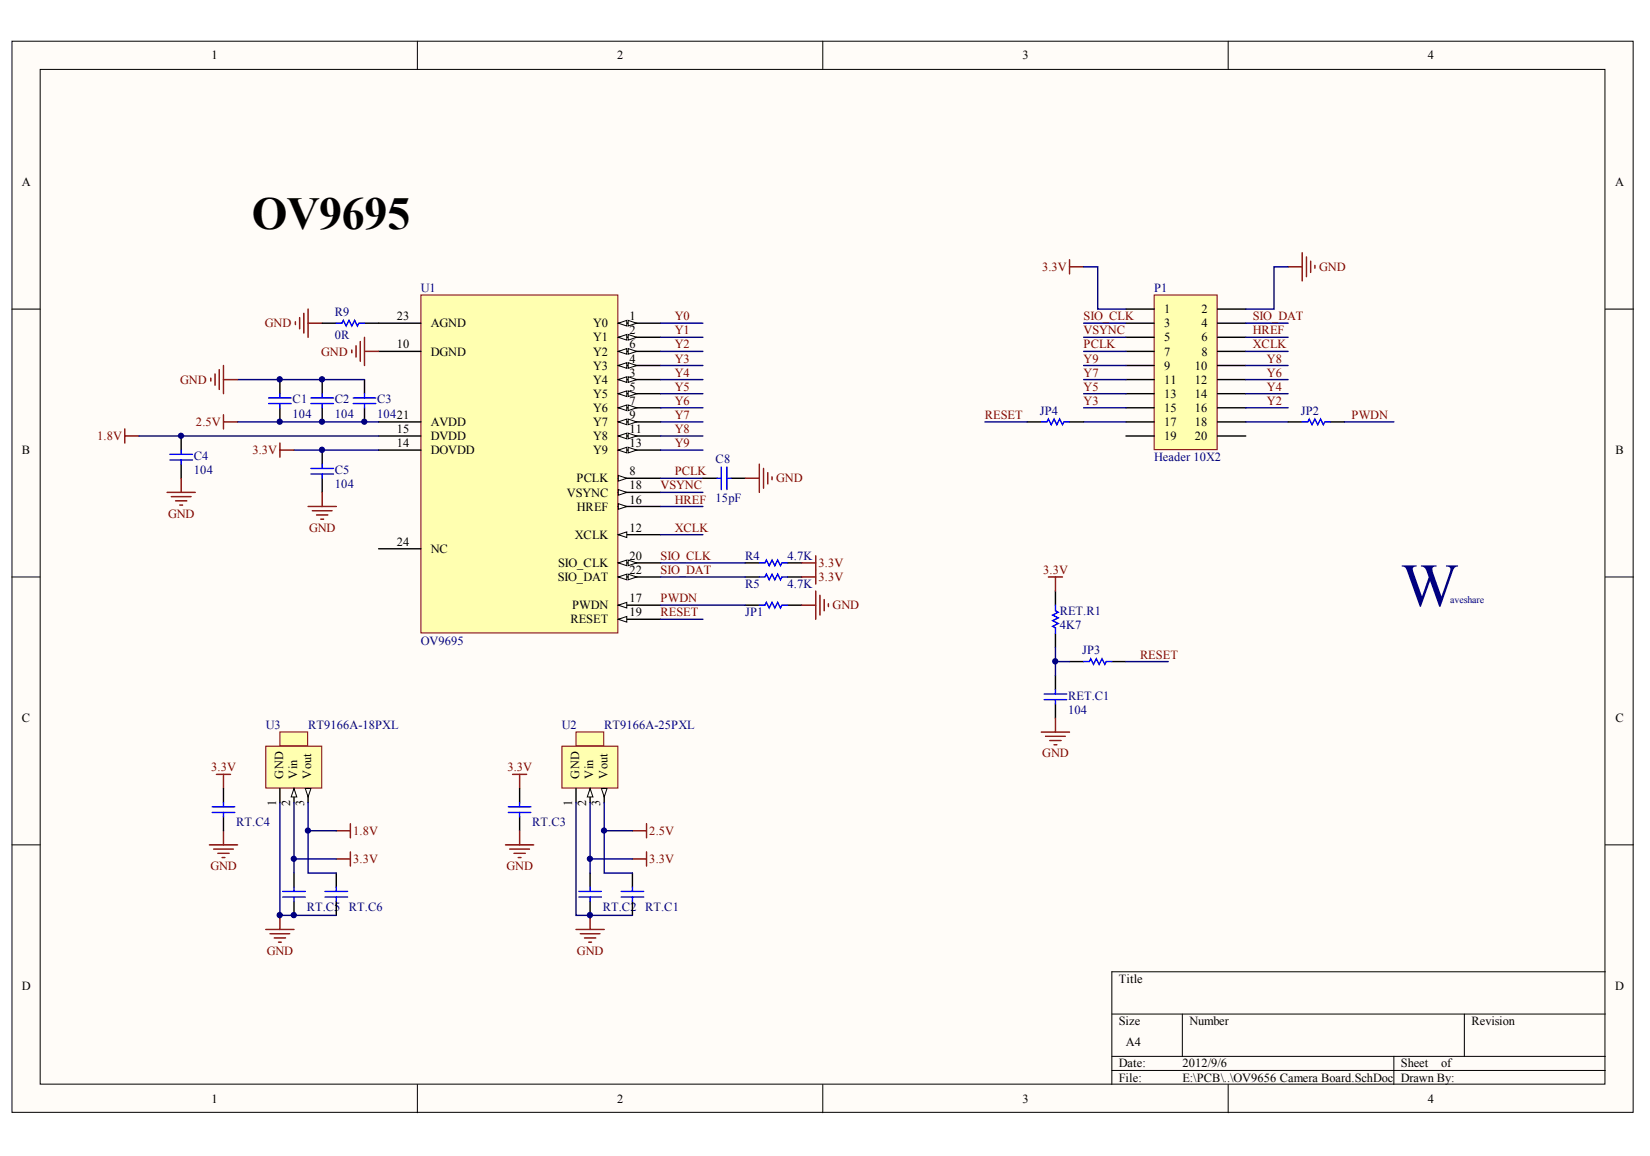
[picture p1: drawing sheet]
<svg xmlns="http://www.w3.org/2000/svg" width="291mm" height="204mm" viewBox="0 0 291 204" stroke-linecap="round" stroke-linejoin="round" font-family="sans-serif">
<g fill="#fffcf8" stroke="#000" stroke-width=".18">
<path d="M2.1 7.3h286v188.9h-286z"/>
<path d="M7.1 12.2h276v179h-276z"/>
</g>
<g fill="none" stroke="#000" stroke-width=".18">
<path d="M73.6 7.3v4.9M145.1 7.3v4.9M216.6 7.3v4.9M2.1 54.5h5M283.2 54.5h4.9M2.1 101.8h5M283.2 101.8h4.9M2.1 149h5M283.2 149h4.9M196.1 178.9h87.1M208.6 178.9v7.4M258.3 178.9v7.4"/>
<path d="M283.2 171.4h-87.1v19.9M73.6 191.3v5M145.1 191.3v5M196.1 186.3h87.1M196.1 188.8h87.1M216.6 191.3v5M245.9 186.3v5"/>
</g>
<path d="M74.2 52h34.8v59.6h-34.8z" fill="#ffffb0" stroke="#800000" stroke-width=".18"/>
<path d="M109.1 57h7.4" fill="none" stroke="#000" stroke-width=".25"/>
<g fill="#fffcf8" stroke="#000" stroke-width=".18">
<path d="M109.1 57l1.5-.5v1z"/>
<path d="M110.8 56.5l1.5 .5-1.5 .5z"/>
</g>
<path d="M109.1 59.5h7.4" fill="none" stroke="#000" stroke-width=".25"/>
<g fill="#fffcf8" stroke="#000" stroke-width=".18">
<path d="M109.1 59.5l1.5-.5v1z"/>
<path d="M110.8 59l1.5 .5-1.5 .5z"/>
</g>
<path d="M109.1 67h7.4" fill="none" stroke="#000" stroke-width=".25"/>
<g fill="#fffcf8" stroke="#000" stroke-width=".18">
<path d="M109.1 67l1.5-.5v1z"/>
<path d="M110.8 66.5l1.5 .5-1.5 .5z"/>
</g>
<path d="M109.1 64.5h7.4" fill="none" stroke="#000" stroke-width=".25"/>
<g fill="#fffcf8" stroke="#000" stroke-width=".18">
<path d="M109.1 64.5l1.5-.5v1z"/>
<path d="M110.8 64l1.5 .5-1.5 .5z"/>
</g>
<path d="M109.1 69.4h7.4" fill="none" stroke="#000" stroke-width=".25"/>
<g fill="#fffcf8" stroke="#000" stroke-width=".18">
<path d="M109.1 69.4l1.5-.5v1z"/>
<path d="M110.8 68.9l1.5 .5-1.5 .5z"/>
</g>
<path d="M109.1 62h7.4" fill="none" stroke="#000" stroke-width=".25"/>
<g fill="#fffcf8" stroke="#000" stroke-width=".18">
<path d="M109.1 62l1.5-.5v1z"/>
<path d="M110.8 61.5l1.5 .5-1.5 .5z"/>
</g>
<path d="M109.1 71.9h7.4" fill="none" stroke="#000" stroke-width=".25"/>
<g fill="#fffcf8" stroke="#000" stroke-width=".18">
<path d="M109.1 71.9l1.5-.5v1z"/>
<path d="M110.8 71.4l1.5 .5-1.5 .5z"/>
</g>
<path d="M109.1 84.4h7.4" fill="none" stroke="#000" stroke-width=".25"/>
<path d="M109.1 83.9l1.5 .5-1.5 .5z" fill="#fffcf8" stroke="#000" stroke-width=".18"/>
<path d="M109.1 74.4h7.4" fill="none" stroke="#000" stroke-width=".25"/>
<g fill="#fffcf8" stroke="#000" stroke-width=".18">
<path d="M109.1 74.4l1.5-.5v1z"/>
<path d="M110.8 73.9l1.5 .5-1.5 .5z"/>
</g>
<path d="M66.8 62h7.4M109.1 76.9h7.4" fill="none" stroke="#000" stroke-width=".25"/>
<g fill="#fffcf8" stroke="#000" stroke-width=".18">
<path d="M109.1 76.9l1.5-.5v1z"/>
<path d="M110.8 76.4l1.5 .5-1.5 .5z"/>
</g>
<path d="M109.1 94.3h7.4" fill="none" stroke="#000" stroke-width=".25"/>
<path d="M109.1 94.3l1.5-.5v1z" fill="#fffcf8" stroke="#000" stroke-width=".18"/>
<path d="M109.1 79.4h7.4" fill="none" stroke="#000" stroke-width=".25"/>
<g fill="#fffcf8" stroke="#000" stroke-width=".18">
<path d="M109.1 79.4l1.5-.5v1z"/>
<path d="M110.8 78.9l1.5 .5-1.5 .5z"/>
</g>
<path d="M66.8 79.4h7.4M66.8 76.9h7.4M109.1 89.3h7.4" fill="none" stroke="#000" stroke-width=".25"/>
<path d="M109.1 88.8l1.5 .5-1.5 .5z" fill="#fffcf8" stroke="#000" stroke-width=".18"/>
<path d="M109.1 106.7h7.4" fill="none" stroke="#000" stroke-width=".25"/>
<path d="M109.1 106.7l1.5-.4v.9z" fill="#fffcf8" stroke="#000" stroke-width=".18"/>
<path d="M109.1 86.9h7.4" fill="none" stroke="#000" stroke-width=".25"/>
<path d="M109.1 86.4l1.5 .5-1.5 .4z" fill="#fffcf8" stroke="#000" stroke-width=".18"/>
<path d="M109.1 109.2h7.4" fill="none" stroke="#000" stroke-width=".25"/>
<path d="M109.1 109.2l1.5-.5v1z" fill="#fffcf8" stroke="#000" stroke-width=".18"/>
<path d="M109.1 99.3h7.4" fill="none" stroke="#000" stroke-width=".25"/>
<g fill="#fffcf8" stroke="#000" stroke-width=".18">
<path d="M109.1 99.3l1.5-.5v1z"/>
<path d="M110.8 98.8l1.5 .5-1.5 .5z"/>
</g>
<path d="M66.8 74.4h7.4M109.1 101.8h7.4" fill="none" stroke="#000" stroke-width=".25"/>
<g fill="#fffcf8" stroke="#000" stroke-width=".18">
<path d="M109.1 101.8l1.5-.5v1z"/>
<path d="M110.8 101.3l1.5 .5-1.5 .5z"/>
</g>
<path d="M66.8 57h7.4M66.8 96.8h7.4" fill="none" stroke="#000" stroke-width=".25"/>
<path d="M203.6 52h11.1v27.3h-11.1z" fill="#ffffb0" stroke="#800000" stroke-width=".18"/>
<g fill="none" stroke="#000" stroke-width=".25">
<path d="M198.6 54.5h5M198.6 57h5M198.6 59.5h5M214.8 54.5h4.9M214.8 57h4.9M214.8 59.5h4.9M32 76.9v2.5M49.4 67v2.4M49.4 71.9v2.5M56.8 67v2.4M56.8 71.9v2.5M56.8 79.4v2.5"/>
<path d="M64.3 67v2.4M64.3 71.9v2.5M181.2 74.4h2.5M188.7 74.4h2.4M198.6 62h5M198.6 64.5h5M198.6 67h5M198.6 69.4h5M198.6 71.9h5M198.6 74.4h5M198.6 76.9h5M214.8 62h4.9"/>
<path d="M214.8 64.5h4.9M214.8 67h4.9M214.8 69.4h4.9M214.8 71.9h4.9M214.8 74.4h4.9M214.8 76.9h4.9M227.2 74.4h2.5M234.7 74.4h2.5M32 81.9v2.5M56.8 84.4v2.5M131.4 99.3h2.5M138.9 99.3h2.5"/>
<path d="M131.4 101.8h2.5M131.4 106.7h2.5M138.9 101.8h2.5M138.9 106.7h2.5M186.2 104.3v2.4M186.2 111.7v2.5M186.2 119.2v2.5M188.7 116.7h2.4M196.1 116.7h2.5M91.7 139.1v2.5M186.2 124.2v2.4M91.7 144.1v2.4"/>
<path d="M104.1 154v2.5M104.1 159v2.5M111.6 154v2.5M111.6 159v2.5"/>
</g>
<g fill="none" stroke="#000080" stroke-width=".25">
<path d="M116.5 57h7.5M116.5 59.5h7.5M191.1 47.1h2.5v7.4h5M191.1 57h7.5M191.1 59.5h7.5M219.7 57h7.5M219.7 59.5h7.5M227.2 47.1h-2.5v7.4h-5M24.5 76.9h42.3M41.9 67h22.4M41.9 74.4h24.9M51.9 79.4h14.9"/>
<path d="M116.5 62h7.5M116.5 64.5h7.5M116.5 67h7.5M116.5 69.4h7.5M116.5 71.9h7.5M116.5 74.4h7.5M116.5 76.9h7.5M116.5 79.4h7.5M173.7 74.4h7.5M191.1 62h7.5M191.1 64.5h7.5M191.1 67h7.5"/>
<path d="M191.1 69.4h7.5M191.1 71.9h7.5M191.1 74.4h7.5M219.7 62h7.5M219.7 64.5h7.5M219.7 67h7.5M219.7 69.4h7.5M219.7 71.9h7.5M219.7 74.4h7.5M237.2 74.4h8.7M116.5 84.4h7.5M116.5 86.9h7.5"/>
<path d="M116.5 89.3h7.5M116.5 94.3h7.5M116.5 99.3h14.9M116.5 109.2h7.5M116.5 101.8h14.9M116.5 106.7h14.9M186.2 114.2v5M186.2 116.7h2.5M198.6 116.7h7.5"/>
</g>
<g fill="none" stroke="#800000" stroke-width=".25">
<path d="M64.3 59.5v5M188.7 47.1h2.4M188.7 45.8v2.5M227.2 47.1h2.5M229.7 44.6v4.9M230.4 45.3v3.5M231.2 46.1v2M231.9 46.8v.5M22 75.7v2.4M22 76.9h2.5M39.4 73.2v2.5M39.4 74.4h2.5"/>
<path d="M49.4 78.1v2.5M49.4 79.4h2.5M62.1 61.7v.5M62.8 61v2M63.5 60.2v3.5M64.3 62h2.5M29.5 86.9h4.9M30.2 87.6h3.5M31 88.3h2M31.7 89.1h.5M32 84.4v2.5M54.3 89.3h5"/>
<path d="M55.1 90.1h3.5M55.8 90.8h2M56.6 91.6h.5M56.8 86.9v2.4M141.4 99.3h2.5M143.9 98v5M141.4 101.8h2.5M141.4 106.7h2.5M143.9 104.3v4.9M144.6 105v3.5M145.4 105.8v1.9M146.1 106.5v.5"/>
<path d="M184.9 101.8h2.5M186.2 101.8v2.5M90.4 136.6h2.5M91.7 136.6v2.5M183.7 129.1h5M184.4 129.9h3.5M185.2 130.6h2M185.9 131.4h.5M186.2 126.6v2.5M59.3 146.5h2.5M61.8 145.3v2.5M111.6 146.5h2.4"/>
<path d="M111.6 151.5h2.4M114 145.3v2.5M114 150.3v2.5"/>
</g>
<g fill="none" stroke="#00f" stroke-width=".25">
<path d="M32 79.4v.7M47.4 70.2h4M47.4 71.2h4M49.4 69.4v.8M49.4 71.2v.7M54.8 70.2h4M54.8 71.2h4M56.8 69.4v.8M56.8 71.2v.7M62.3 70.2h4M62.3 71.2h4M64.3 69.4v.8"/>
<path d="M64.3 71.2v.7M183.7 74.4h1l.2-.5 .5 1 .5-1 .5 1 .5-1 .5 1 .3-.5h1M229.7 74.4h1l.2-.5 .5 1 .5-1 .5 1 .5-1 .5 1 .3-.5h1M30 80.1h3.9M30 81.1h3.9M32 81.1v.8M54.8 82.6h4M54.8 83.6h4M56.8 81.9v.7M56.8 83.6v.8M133.9 99.3h1l.3-.5 .5 1 .5-1 .5 1 .5-1 .5 1 .2-.5h1M133.9 101.8h1l.3-.5 .5 1 .5-1 .5 1 .5-1 .5 1 .2-.5h1"/>
<path d="M133.9 106.7h1l.3-.4 .5 .9 .5-.9 .5 .9 .5-.9 .5 .9 .2-.5h1M186.2 106.7v1l.5 .3-1 .5 1 .5-1 .5 1 .5-1 .5 .5 .2v1M191.1 116.7h1l.3-.5 .5 1 .5-1 .5 1 .5-1 .5 1 .2-.5h1M184.2 122.4h4M184.2 123.4h4M186.2 121.7v.7M186.2 123.4v.8M89.7 143.3h3.9M89.7 142.3h3.9M91.7 141.6v.7M91.7 143.3v.8M102.1 158.2h4"/>
<path d="M102.1 157.2h4M104.1 156.5v.7M104.1 158.2v.8M109.6 158.2h3.9M109.6 157.2h3.9M111.6 156.5v.7M111.6 158.2v.8"/>
</g>
<path d="M99.1 131.6h9.9v7.4h-9.9z" fill="#ffffb0" stroke="#800000" stroke-width=".18"/>
<path d="M101.6 139.1v2.5M106.6 139.1v2.5" fill="none" stroke="#000" stroke-width=".25"/>
<path d="M106.1 139.1h1l-.5 1.5z" fill="#fffcf8" stroke="#000" stroke-width=".18"/>
<path d="M104.1 139.1v2.5" fill="none" stroke="#000" stroke-width=".25"/>
<path d="M104.1 139.1l.5 1.5h-1z" fill="#fffcf8" stroke="#000" stroke-width=".18"/>
<path d="M101.6 129.1h4.9v2.4h-4.9z" fill="#ffffb0" stroke="#800000" stroke-width=".18"/>
<path d="M101.6 141.6v19.9h10M104.1 141.6v9.9h7.5M104.1 151.5v2.5M106.6 141.6v4.9h5M106.6 146.5v7.5h5" fill="none" stroke="#000080" stroke-width=".25"/>
<path d="M39.4 139.1v2.5M39.4 144.1v2.4M51.9 154v2.5M51.9 159v2.5M59.3 154v2.5M59.3 159v2.5" fill="none" stroke="#000" stroke-width=".25"/>
<path d="M37.4 143.3h4M37.4 142.3h4M39.4 141.6v.7M39.4 143.3v.8M49.9 158.2h3.9M49.9 157.2h3.9M51.9 156.5v.7M51.9 158.2v.8M57.3 158.2h4M57.3 157.2h4M59.3 156.5v.7M59.3 158.2v.8" fill="none" stroke="#00f" stroke-width=".25"/>
<g fill="none" stroke="#800000" stroke-width=".25">
<path d="M38.2 136.6h2.5M39.4 136.6v2.5M36.9 149h5M37.7 149.8h3.5M38.4 150.5h2M39.2 151.3h.5M39.4 146.5v2.5M59.3 151.5h2.5M61.8 150.3v2.5M46.9 163.9h5M47.6 164.7h3.5M48.4 165.4h2"/>
<path d="M49.1 166.2h.5M49.4 161.5v2.4"/>
</g>
<path d="M46.9 131.6h9.9v7.4h-9.9z" fill="#ffffb0" stroke="#800000" stroke-width=".18"/>
<path d="M49.4 139.1v2.5M54.3 139.1v2.5" fill="none" stroke="#000" stroke-width=".25"/>
<path d="M53.8 139.1h1l-.5 1.5z" fill="#fffcf8" stroke="#000" stroke-width=".18"/>
<path d="M51.9 139.1v2.5" fill="none" stroke="#000" stroke-width=".25"/>
<path d="M51.9 139.1l.5 1.5h-1z" fill="#fffcf8" stroke="#000" stroke-width=".18"/>
<path d="M49.4 129.1h4.9v2.4h-4.9z" fill="#ffffb0" stroke="#800000" stroke-width=".18"/>
<path d="M49.4 141.6v19.9h9.9M51.9 141.6v9.9h7.4M51.9 151.5v2.5M54.3 141.6v4.9h5M54.3 146.5v7.5h5" fill="none" stroke="#000080" stroke-width=".25"/>
<g fill="none" stroke="#800000" stroke-width=".25">
<path d="M52.1 56.8v.5M52.9 56v2M53.6 55.3v3.4M54.3 54.5v5M54.3 57h2.5M37.2 66.7v.5M37.9 66v2M38.7 65.2v3.5M39.4 64.5v4.9M39.4 67h2.5M131.4 84.4h2.5M133.9 81.9v5"/>
<path d="M134.7 82.6v3.5M135.4 83.4v2M136.2 84.1v.5M89.2 149h4.9M89.9 149.8h3.5M90.7 150.5h1.9M91.4 151.3h.5M91.7 146.5v2.5M101.6 163.9h5M102.3 164.7h3.5M103.1 165.4h2M103.8 166.2h.5"/>
<path d="M104.1 161.5v2.4"/>
</g>
<path d="M56.8 57h2.5M64.3 57h2.5M124 84.4h2.5M129 84.4h2.4" fill="none" stroke="#000" stroke-width=".25"/>
<path d="M59.3 57h1l.3-.5 .5 1 .5-1 .5 1 .5-1 .4 1 .3-.5h1M126.5 84.4h.7M127.2 82.4v4M128.2 82.4v4M128.2 84.4h.8" fill="none" stroke="#00f" stroke-width=".25"/>
<g fill="#000080" stroke="#000080" stroke-width=".18">
<circle cx="31.9" cy="76.9" r=".46"/>
<circle cx="49.3" cy="161.4" r=".47"/>
<circle cx="49.3" cy="74.4" r=".46"/>
<circle cx="49.3" cy="66.9" r=".47"/>
<circle cx="51.8" cy="161.4" r=".47"/>
<circle cx="51.8" cy="151.5" r=".46"/>
<circle cx="54.3" cy="146.5" r=".46"/>
<circle cx="56.8" cy="79.3" r=".47"/>
<circle cx="56.8" cy="74.4" r=".46"/>
<circle cx="56.8" cy="66.9" r=".47"/>
<circle cx="64.3" cy="74.4" r=".46"/>
<circle cx="104" cy="161.4" r=".47"/>
<circle cx="104.1" cy="151.5" r=".46"/>
<circle cx="106.5" cy="146.5" r=".46"/>
<circle cx="186.1" cy="116.6" r=".47"/>
</g>
<text font-size="10.8" fill="#000080" x="247.1" y="106.9">W</text>
<text font-size="8.1" x="44.4" y="40.4">OV9695</text>
<g font-size="2.2">
<text x="37.3" y="10.5">1</text>
<text x="108.8" y="10.5">2</text>
<text x="180.3" y="10.5">3</text>
<text x="251.9" y="10.5">4</text>
<text x="3.8" y="32.8">A</text>
<text x="284.9" y="32.8">A</text>
<text x="70" y="56.5">23</text>
<text x="76" y="57.7">AGND</text>
<text x="104.6" y="57.7">Y0</text>
<text x="111.1" y="56.5">1</text>
<text x="111.1" y="59">2</text>
<text x="205.3" y="55.3">1</text>
<text x="205.3" y="57.7">3</text>
<text x="211.9" y="55.3">2</text>
<text x="211.9" y="57.7">4</text>
<text x="70" y="61.5">10</text>
<text x="76" y="62.7">DGND</text>
<text x="104.6" y="60.2">Y1</text>
<text x="104.6" y="65.2">Y3</text>
<text x="104.6" y="62.7">Y2</text>
<text x="111.1" y="64">4</text>
<text x="111.1" y="61.5">6</text>
<text x="205.3" y="60.2">5</text>
<text x="205.3" y="62.7">7</text>
<text x="205.3" y="65.2">9</text>
<text x="210.8" y="65.2">10</text>
<text x="211.9" y="60.2">6</text>
<text x="211.9" y="62.7">8</text>
<text x="104.6" y="67.7">Y4</text>
<text x="104.6" y="70.2">Y5</text>
<text x="111.1" y="66.4">3</text>
<text x="111.1" y="68.9">5</text>
<text x="111.1" y="71.4">7</text>
<text x="205.3" y="67.7">11</text>
<text x="205.3" y="70.2">13</text>
<text x="210.8" y="67.7">12</text>
<text x="210.8" y="70.2">14</text>
<text x="70" y="76.4">15</text>
<text x="76" y="77.6">DVDD</text>
<text x="76" y="75.1">AVDD</text>
<text x="104.6" y="72.7">Y6</text>
<text x="104.6" y="75.1">Y7</text>
<text x="104.6" y="77.6">Y8</text>
<text x="111.1" y="73.9">9</text>
<text x="111.1" y="76.4">11</text>
<text x="205.3" y="72.7">15</text>
<text x="205.3" y="75.1">17</text>
<text x="205.3" y="77.6">19</text>
<text x="210.8" y="72.7">16</text>
<text x="210.8" y="75.1">18</text>
<text x="210.8" y="77.6">20</text>
<text x="3.9" y="80.1">B</text>
<text x="70" y="78.9">14</text>
<text x="76" y="80.1">DOVDD</text>
<text x="104.6" y="80.1">Y9</text>
<text x="111.1" y="83.9">8</text>
<text x="111.1" y="78.9">13</text>
<text x="284.9" y="80.1">B</text>
<text x="100" y="87.6">VSYNC</text>
<text x="101.7" y="85.1">PCLK</text>
<text x="111.1" y="88.8">16</text>
<text x="111.1" y="86.3">18</text>
<text x="101.4" y="95">XCLK</text>
<text x="101.8" y="90.1">HREF</text>
<text x="111.1" y="93.8">12</text>
<text x="70" y="96.3">24</text>
<text x="76" y="97.5">NC</text>
<text x="98.4" y="100">SIO_CLK</text>
<text x="111.1" y="98.8">20</text>
<text x="111.1" y="101.3">22</text>
<text x="98.4" y="102.5">SIO_DAT</text>
<text x="100.9" y="107.5">PWDN</text>
<text x="111.1" y="106.2">17</text>
<text x="100.6" y="110">RESET</text>
<text x="111.1" y="108.7">19</text>
<text x="3.9" y="127.4">C</text>
<text x="284.9" y="127.4">C</text>
<text x="49.9" y="137.3" transform="rotate(-90 49.9 137.3)">GND</text>
<text x="52.4" y="137.3" transform="rotate(-90 52.4 137.3)">Vin</text>
<text x="54.9" y="137.3" transform="rotate(-90 54.9 137.3)">Vout</text>
<text x="102.2" y="137.3" transform="rotate(-90 102.2 137.3)">GND</text>
<text x="104.6" y="137.3" transform="rotate(-90 104.6 137.3)">Vin</text>
<text x="107.1" y="137.3" transform="rotate(-90 107.1 137.3)">Vout</text>
<text x="48.7" y="142.2" transform="rotate(-90 48.7 142.2)">1</text>
<text x="51.2" y="142.2" transform="rotate(-90 51.2 142.2)">2</text>
<text x="53.7" y="142.2" transform="rotate(-90 53.7 142.2)">3</text>
<text x="100.9" y="142.2" transform="rotate(-90 100.9 142.2)">1</text>
<text x="103.4" y="142.2" transform="rotate(-90 103.4 142.2)">2</text>
<text x="105.9" y="142.2" transform="rotate(-90 105.9 142.2)">3</text>
<text x="197.4" y="173.4">Title</text>
<text x="3.8" y="174.6">D</text>
<text x="284.9" y="174.6">D</text>
<text x="197.4" y="180.8">Size</text>
<text x="198.6" y="184.6">A4</text>
<text x="209.8" y="180.8">Number</text>
<text x="259.5" y="180.8">Revision</text>
<text x="197.4" y="188.3">Date:</text>
<text x="197.4" y="190.8">File:</text>
<text x="208.6" y="188.3">2012/9/6</text>
<text x="208.6" y="190.8">E:\PCB\..\OV9656 Camera Board.SchDoc</text>
<text x="247.1" y="188.3">Sheet</text>
<text x="247.1" y="190.8">Drawn By:</text>
<text x="254.2" y="188.3">of</text>
<text x="37.3" y="194.5">1</text>
<text x="108.8" y="194.5">2</text>
<text x="180.3" y="194.5">3</text>
<text x="251.9" y="194.5">4</text>
</g>
<g font-size="2.2" fill="#800000">
<text x="183.8" y="47.8">3.3V</text>
<text x="232.7" y="47.8">GND</text>
<text x="46.7" y="57.7">GND</text>
<text x="119" y="56.5">Y0</text>
<text x="119" y="59">Y1</text>
<text x="191.1" y="56.5">SIO_CLK</text>
<text x="191.1" y="59">VSYNC</text>
<text x="221" y="56.5">SIO_DAT</text>
<text x="221" y="59">HREF</text>
<text x="56.7" y="62.7">GND</text>
<text x="119" y="61.5">Y2</text>
<text x="119" y="64">Y3</text>
<text x="191.1" y="61.5">PCLK</text>
<text x="191.1" y="64">Y9</text>
<text x="221" y="61.5">XCLK</text>
<text x="223.5" y="64">Y8</text>
<text x="31.8" y="67.7">GND</text>
<text x="119" y="66.4">Y4</text>
<text x="119" y="68.9">Y5</text>
<text x="119" y="71.4">Y6</text>
<text x="191.1" y="66.4">Y7</text>
<text x="191.1" y="68.9">Y5</text>
<text x="191.1" y="71.4">Y3</text>
<text x="223.5" y="66.4">Y6</text>
<text x="223.5" y="68.9">Y4</text>
<text x="223.5" y="71.4">Y2</text>
<text x="17.2" y="77.6">1.8V</text>
<text x="34.6" y="75.1">2.5V</text>
<text x="119" y="73.9">Y7</text>
<text x="119" y="76.4">Y8</text>
<text x="173.7" y="73.9">RESET</text>
<text x="238.4" y="73.9">PWDN</text>
<text x="44.5" y="80.1">3.3V</text>
<text x="119" y="78.9">Y9</text>
<text x="119" y="83.9">PCLK</text>
<text x="116.5" y="86.3">VSYNC</text>
<text x="119" y="88.8">HREF</text>
<text x="136.9" y="85.1">GND</text>
<text x="29.6" y="91.3">GND</text>
<text x="54.5" y="93.8">GND</text>
<text x="119" y="93.8">XCLK</text>
<text x="116.5" y="98.8">SIO_CLK</text>
<text x="116.5" y="101.3">SIO_DAT</text>
<text x="144.4" y="100">3.3V</text>
<text x="184" y="101.3">3.3V</text>
<text x="116.5" y="106.2">PWDN</text>
<text x="144.4" y="102.5">3.3V</text>
<text x="146.9" y="107.5">GND</text>
<text x="116.5" y="108.7">RESET</text>
<text x="201.1" y="116.2">RESET</text>
<text x="37.3" y="136.1">3.3V</text>
<text x="89.5" y="136.1">3.3V</text>
<text x="183.9" y="133.6">GND</text>
<text x="62.3" y="147.3">1.8V</text>
<text x="114.5" y="147.3">2.5V</text>
<text x="37.1" y="153.5">GND</text>
<text x="62.3" y="152.2">3.3V</text>
<text x="89.3" y="153.5">GND</text>
<text x="114.5" y="152.2">3.3V</text>
<text x="47.1" y="168.4">GND</text>
<text x="101.8" y="168.4">GND</text>
</g>
<g font-size="2.2" fill="#000080">
<text x="74.2" y="51.5">U1</text>
<text x="203.6" y="51.5">P1</text>
<text x="59.1" y="55.8">R9</text>
<text x="59.1" y="59.7">0R</text>
<text x="51.6" y="71.2">C1</text>
<text x="59.1" y="71.2">C2</text>
<text x="66.5" y="71.2">C3</text>
<text x="51.6" y="73.7">104</text>
<text x="59.1" y="73.7">104</text>
<text x="66.5" y="73.7">10421</text>
<text x="183.4" y="73.2">JP4</text>
<text x="229.4" y="73.2">JP2</text>
<text x="34.2" y="81.1">C4</text>
<text x="34.2" y="83.6">104</text>
<text x="59.1" y="83.6">C5</text>
<text x="126.2" y="81.6">C8</text>
<text x="203.6" y="81.4">Header 10X2</text>
<text x="59.1" y="86.1">104</text>
<text x="126.2" y="88.6">15pF</text>
<text x="131.4" y="98.8">R4</text>
<text x="138.9" y="98.8">4.7K</text>
<text x="131.4" y="103.7">R5</text>
<text x="138.9" y="103.7">4.7K</text>
<text x="74.2" y="113.7">OV9695</text>
<text x="131.4" y="108.7">JP1</text>
<text x="186.9" y="108.5">RET.R1</text>
<text x="186.9" y="111">4K7</text>
<text x="190.9" y="115.4">JP3</text>
<text x="188.4" y="123.4">RET.C1</text>
<text x="188.4" y="125.9">104</text>
<text x="46.9" y="128.6">U3</text>
<text x="54.3" y="128.6">RT9166A-18PXL</text>
<text x="99.1" y="128.6">U2</text>
<text x="106.6" y="128.6">RT9166A-25PXL</text>
<text x="41.7" y="145.8">RT.C4</text>
<text x="93.9" y="145.8">RT.C3</text>
<text x="54.1" y="160.7">RT.C5 RT.C6</text>
<text x="106.3" y="160.7">RT.C2 RT.C1</text>
</g>
<text font-size="1.7" fill="#000080" x="255.8" y="106.4">aveshare</text>
</svg>
